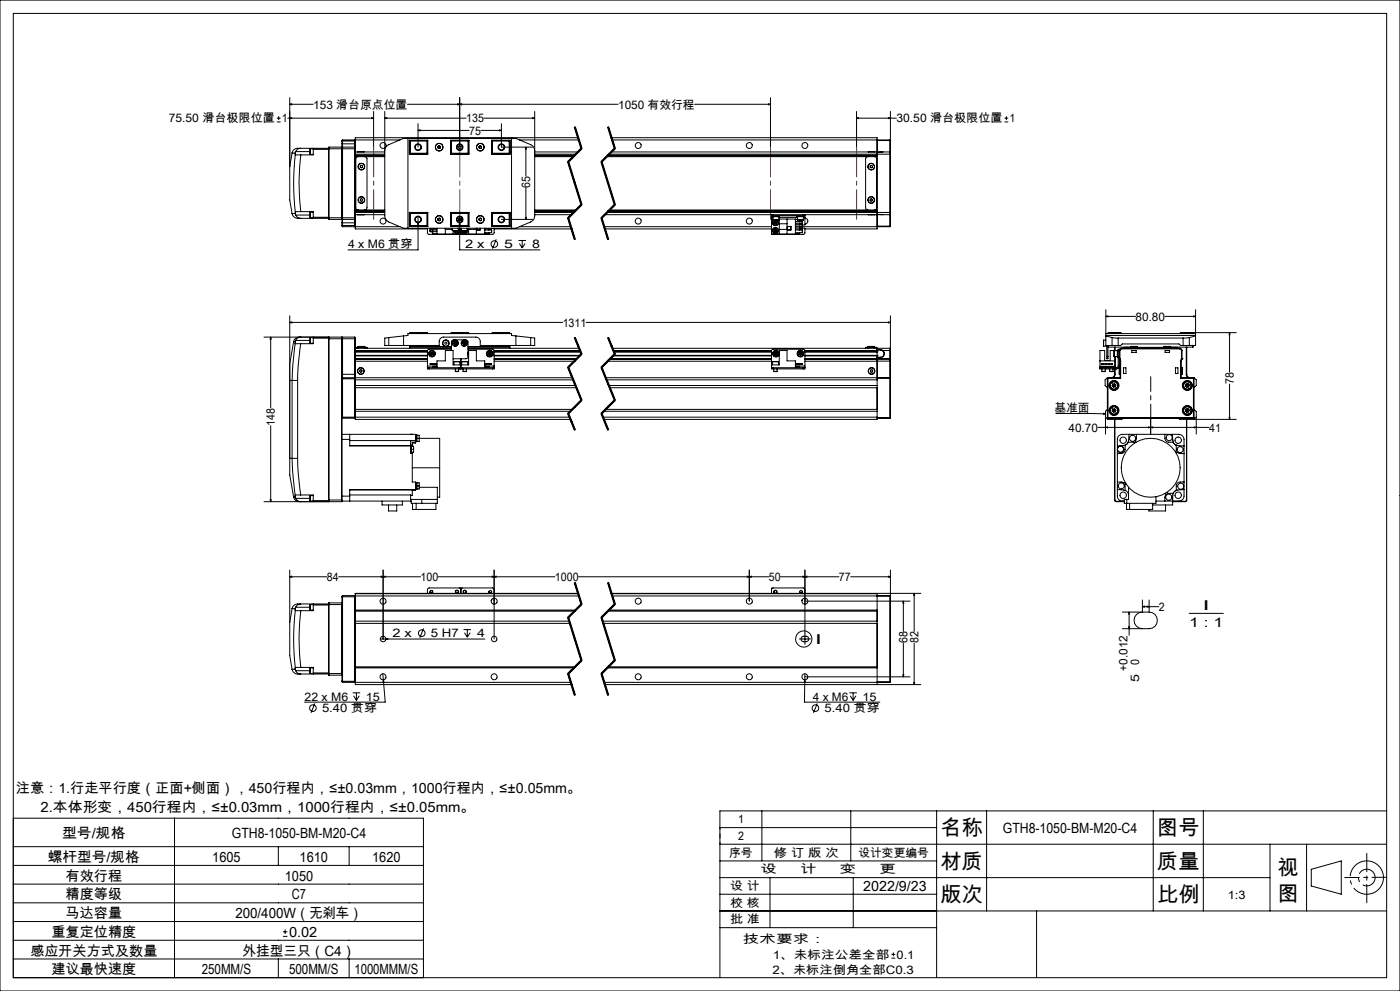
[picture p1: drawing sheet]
<svg xmlns="http://www.w3.org/2000/svg" width="420mm" height="297mm" viewBox="0 0 420 297" stroke-linecap="round" stroke-linejoin="round" font-family="sans-serif">
<g fill="none" stroke="#000" stroke-width=".3">
<path d="M0 0h420v297h-420zM4 4h412v289h-412zM83 36.5h1.2M83 35.4h1.2M83.6 34.9v1.1M86.3 35.4h25.8M86.9 31.3l.6-.2v.3zM86.9 29.3v20.6M86.9 31.3h7M86.9 35.4l.6-.1v.3zM111.5 35.3l.6 .1-.6 .2zM112.1 33.4v10.7"/>
<path d="M115.4 35.4l.6-.1v.3zM115.4 33.4l.1 31.6 .2 .8 .9 .7 4.5 1.9h33.7l4.4-1.9 .6-.4 .5-.7 .1-.7v-31.3M115.4 35.4h24.4M122.2 31.3h63.2M125.4 39.1l.6-.2v.3zM125.4 37.1v7M125.4 39.1h15.3M137.3 31.1l.6 .2-.6 .1zM137.9 31.3l.6-.2v.3zM137.9 29.3v14.8M144.3 39.1h6.1M145.2 35.4h15.2"/>
<path d="M149.8 38.9l.6 .2-.6 .1zM150.4 37.1v7h9.4M159.8 35.3l.6 .1-.6 .2zM172.3 38.1l2 6.5M172.4 38.1l2 6.4-4 4 4 12.8-4 4 2 6.5M172.6 38l1 3.2M182.3 38.1l2 6.5M182.4 38.1l2 6.4-4 4 4 12.8-4 4 2 6.5M182.6 38l2 6.4M208.4 31.3h22.7M230.5 31.1l.6 .2-.6 .1zM231.1 29.3v14.8"/>
<path d="M257 35.4l.6-.1v.3zM257 35.4h11.9M257 33.4v10.7M266.5 35.3l.6 .1-.6 .2zM267.1 33.4v12.3M301.3 36.5h1.2M301.3 35.4h1.2M301.9 34.9v1.1M86.9 49.9v10l.7 4.2M87.6 45.8l.9 .1M87.6 45.8l-.7 4.1M88.5 45.9l.1 .5"/>
<path d="M88.6 46.4a75 75 0 0 0 0 17.1M88.6 46.4h1.6M88.7 45.4l-.2 .5M88.7 45.4h4.3M90.2 44.4h-.3a1.84 1.84 0 0 0-2.3 1.4M90.2 44.4a1.55 1.55 0 0 0-1.5 1M90.2 44.4h8.4M90.2 46.4a68.6 68.6 0 0 0 0 17M93 45.4l.1 .9M93.1 44.6l-.1 .8M93.1 44.6v1.7M93.1 44.6h.9"/>
<path d="M93.1 46.3h.9M94 44.4v.4M94 44.8v1.6h-3.8M94 44.8h4.6M98.6 44.8v20.3M98.6 44.6h8M98.7 44.1l-.1 .7M98.7 44.1v21.7M98.7 44.1h3.8M102.5 44.1v21.7M102.5 44.1l.1 .1M102.6 44.2v21.5"/>
<path d="M102.6 43.1v1.1M102.6 42.3h4M102.6 43.1h4M102.8 44.1v21.7M102.8 41.9v2.2M102.8 44.1h3.6M102.8 41.9l-.2 1.2M102.8 41.9h3.6M102.8 44.1l-.2 .2M106.4 44.1v21.7M106.4 41.9v2.2M106.4 44.1l.2 .2"/>
<path d="M106.4 41.9l.2 .2M106.6 44.3v.3M106.6 44.6v20.7M106.6 47h8.8M106.6 45.5h8.8M106.6 46.6h8.8M106.6 41.9h13.4M106.6 46.2h8.8M107.2 45.5h2.1M107.4 47l-.4 .1-.2 .4v14.9l.2 .4 .4 .1M108.1 49.7l.4-.1 .3 .2-.1 .4-.3 .1-.3-.2zM108.1 59.7l.4-.2 .3 .3-.1 .4-.4 .1-.2-.3z"/>
<path d="M109.4 47l.5 .1 .2 .5v14.7l-.2 .5-.5 .1M115.4 45.2l.3-1.1 .6-.6 4.8-2h33.7l4.7 2 .6 .6 .3 1.1M122.4 41.5v26.9M122.8 45.5h.1M122.8 42h5.5v4.2h-5.5zM122.9 42.3v3.9M122.9 42.3h5.2M123.1 42.1v4M123.1 42.1h5.2M123.1 42.1l-.2 .2M123.1 46.1h5.2M128.1 42.3l.1-.2v4l-.1-.2"/>
<path d="M128.1 45.9h-5.2l.2 .2M128.1 42.3v3.6M131.4 44.3l.4 .2M131.4 43.9v.4M131.8 43.7l.3 .2M131.8 43.7l-.4 .2M132.1 44.3l-.3 .2M132.1 43.9v.4M135.1 42h5.6v4.2h-5.6zM135.1 42.1h5.6M135.1 46.1h5.6M135.4 42.3v3.6"/>
<path d="M135.4 42.3l-.1-.2v4l.1-.2M135.4 42.3h5M135.4 45.9h5M140.4 42.3l.2-.2v4l-.2-.2M140.4 42.3v3.6M143.8 44.3l.3 .2M143.8 43.9v.4M144.1 43.7l.3 .2M144.1 43.7l-.3 .2M144.4 44.3l-.3 .2M144.4 43.9v.4M147.5 42h5.5v4.2h-5.5z"/>
<path d="M147.5 42.1h5.3M147.5 46.1h5.3M147.7 42.3v3.6M147.7 42.3l-.1-.2v4l.1-.2M147.7 42.3h5.2M147.7 45.9h5.2l-.1 .2M152.8 42.1v4M152.8 42.1l.1 .2M152.9 42.3v3.9M152.9 45.5h.1M153.5 41.5v26.9M155.9 41.9h17.7"/>
<path d="M157.8 44.1v8.7M157.8 56.3v9.5M157.8 44.1l.1 .6h-.3zM160.4 47h11.6M160.4 45.5h13M160.4 46.6h11.9M160.4 46.2h12.4M160.4 46.6h12M170.3 48.6l4 12.8M170.6 48.4l4 12.9M173.4 41.3h-66.8v3M173.6 41.2l1 3.2z"/>
<path d="M174.3 44.4l-4 4M174.6 44.6l-4 4M180.3 48.6l4 12.8M180.6 48.4l4 12.9M182 47h81.1M182.3 46.6h80.8M182.4 46.6h80.7M182.7 46.2h84.2M183.4 41.3h79.7v4.9M183.4 45.5h80.7M183.6 41.9h83.3M184.3 44.4l-4 4"/>
<path d="M184.6 44.6l-4 4M260.3 47l-.4 .1-.2 .5v14.7l.2 .5 .4 .1M260.5 45.5h2M261.1 49.7l.3-.1 .3 .2v.4l-.4 .1-.3-.2zM261.1 59.7l.4-.1 .2 .3-.1 .4h-.4l-.2-.3zM262.4 47l.3 .1 .3 .4v14.9l-.3 .4-.3 .1M263.1 46.2v17.5M263.1 42.1h3.8M264.1 45.6h-1v.6M264.1 45.5h.8M264.1 45.5v.1M264.9 45.5l-.8 .1"/>
<path d="M264.9 45.5h2M266.9 46.2h.2M266.9 45.5v.7M266.9 45.5l.2 .2M266.9 41.9l.2 .1-.2 .1M266.9 41.9v.2M266.9 42.1v3.4M266.9 46.2v17.5M267.1 45.7v.5M267.1 46.2v17.5M87.6 64.1a2.16 2.16 0 0 0 2.6 1.3M88.5 64l.2 .4"/>
<path d="M88.5 64l-.9 .1M88.6 63.5l-.1 .5M88.7 64.4a1.58 1.58 0 0 0 1.5 1M88.7 64.4h4.3M90.2 65.4h8.4M90.2 63.4l-1.6 .1M90.2 63.4h3.8v1.7M93 64.4l.1 .9M93.1 63.6l-.1 .8M93.1 63.6v1.7M93.1 63.6h.9M93.1 65.3h.9"/>
<path d="M94 65.1v.3M94 65.1h4.6M98.6 65.1v.3M98.6 65.4l.1 .4M98.6 65.3h8M98.7 65.8h3.8M102.6 65.7v1.1M102.6 66.8l.2 1.1M102.6 65.7l-.1 .1M102.6 67.5h4M102.6 65.6l.2 .2M102.6 66.8h4"/>
<path d="M102.8 65.8v2.1M102.8 65.8h3.6M102.8 67.9h3.6M106.4 65.8v2.1M106.6 65.3v.3M106.6 65.6v3h21.6M106.6 62.9h8.8M106.6 63.2h8.8M106.6 64.3h8.8M106.6 67.9h13.4M106.6 63.7h8.8M106.6 63.3h8.8"/>
<path d="M106.6 65.6l-.2 .2M106.6 67.8l-.2 .1M107.2 64.3h2.1M122.8 64.3h.1M122.8 63.7h5.5v4.2h-5.5zM122.9 63.7v3.9M122.9 67.6h5.2M122.9 67.6l.2 .2M123.1 63.8v4M123.1 67.8h5.2M123.1 63.8l-.2 .1h5.2M123.1 63.8h5.2"/>
<path d="M125.4 66.6l.2 .6h-.3zM125.4 64.9v10h-21M128.1 63.9l.1-.1v4l-.1-.2M128.1 63.9v3.7M128.2 68.4v1.3l.5 .5h19.1l.4-.4v-1.4M129 68.4v.2h2.1M129 68.9v.5h2.1M129 68.9h2.1M129.2 69.4h.4M129.8 68.6v.3a.43 .43 0 0 0-.4-.3 .43 .43 0 0 0-.4 .3M129.8 69.4v.7h1.3M131.1 68.4v1.8"/>
<path d="M131.4 66l.4 .1M131.4 65.6v.4M131.8 65.4l.3 .2M131.8 65.4l-.4 .2M132.1 66l-.3 .1M132.1 65.6v.4M133.6 68.4v1.8M133.6 68.8h2.1M135.1 63.7h5.6v4.2h-5.6zM135.1 67.8h5.6M135.1 63.8h5.6M135.4 63.9v3.7"/>
<path d="M135.4 67.8v.1M135.4 63.9l-.1-.1v4l.1-.2M135.4 67.6h5M135.4 63.9h5M135.7 69.1h1.7M135.7 69.1h1.8M135.7 68.4v.7M135.9 69.1v1.1M136.1 67.8v.1M136.6 69.1l.1 .3M136.7 69.4l.5 .2M137.1 69.1l-.4 .3"/>
<path d="M137.1 69.1l.1 .5M137.2 69.1l.3 .1M137.4 69.1h.1M137.5 68.4v.7M137.5 68.9v.3M137.5 65.9h.3zM137.5 69.2l-.3 .4M137.7 68.4a.88 .88 0 0 1-.3 1.4 .88 .88 0 0 1-1.2-.7 .9 .9 0 0 0 1.3 .8 .9 .9 0 0 0 .2-1.5M137.7 66.1l-.2-.1 .3 .2M137.8 65.6h.5M137.8 65.4v.5M137.9 66.6l.2 .6h-.3z"/>
<path d="M137.9 64.9v10h24.1M138 70.2h-.2M138.3 65.5v.5M138.3 68.4v1.8M138.4 69.1h.1M138.4 69.1h1.8M138.4 68.4v.7M138.5 70.2h.2M138.5 69.1l.2 .5zM139 69.1v.3M139 69.4l.5 .2M139.4 69.1l-.4 .3"/>
<path d="M139.4 69.1l.1 .5M139.5 69.1l.4 .2M139.7 67.8v.1M139.8 69.1l.1 .2M139.9 69.3l-.4 .3M140.2 69.1h-1.8M140.2 68.5a.9 .9 0 0 1-.3 1.3 .9 .9 0 0 1-1.2-.2M140.2 68.6a.88 .88 0 0 1-.3 1.2 .88 .88 0 0 1-1.2-.2M140.2 68.4v.7M140.4 63.9l.2-.1v4.1M140.4 63.9v3.7M140.4 67.8v.1"/>
<path d="M140.4 67.6l.2 .2M140.6 68.4v1.8M140.6 68.8h2.3M142.9 68.4v1.8M143 68.4v.5h1v-.5M143 68.4v.5M143.8 66l.3 .1M143.8 65.6v.4M144 68.4v.5M144.1 65.4l.3 .2M144.1 65.4l-.3 .2M144.4 66l-.3 .1"/>
<path d="M144.4 65.6v.4M145.4 68.4v1.8M145.4 68.9h2.1v.8h-2.1M146.7 68.6v.3a.41 .41 0 0 1 .4-.3 .41 .41 0 0 1 .4 .3M146.7 69.7v.4h-1.3M147.5 69v.2M147.5 63.7h5.5v4.2h-5.5zM147.5 68.4v.2h-2.1M147.5 67.8h5.3M147.5 63.8h5.3M147.7 63.9v3.7M147.7 63.9l-.1-.1v4l.1-.2"/>
<path d="M147.7 67.6h5.2M148.2 68.6h23.2M148.9 71.7l-1.2 2.8M150.4 65.8h9.4M152.8 63.8v4M152.8 63.8l.1 .1h-5.2M152.9 63.7v3.9M152.9 64.3h.1M152.9 67.6l-.1 .2M155.5 72.1h2.3M155.8 73l.9 1.3M155.9 67.9h15.3"/>
<path d="M156.7 72.1v2.2M157.5 73l-.8 1.3M157.6 65.2h.3l-.1 .6zM160.4 62.9h12.5M160.4 63.2h12.1M160.4 64.3h11M160.4 63.7h11.7M160.4 63.3h12.1M170.3 65.4l2 6.4M170.6 65.3l2 6.4M174.3 61.2l-4 4M174.6 61.5l-4 4"/>
<path d="M180.3 65.4l2 6.4M180.6 65.3l2 6.4M181.2 67.9h50.3M181.4 64.3h50.1M181.4 68.6h50.1M182.1 63.7h84.8M182.5 63.3h80.6M182.6 63.2h80.5M182.8 62.9h80.3M184.3 61.2l-4 4M184.6 61.5l-4 4M231.5 64.7h.5"/>
<path d="M231.5 64.3h.5M231.5 64.7v.5M231.5 65.2v5h9.6l.3-.3 .1-1.5h-.8M231.5 64.3v.4M231.5 65.6h.4M231.5 65.2h.4M231.7 70.2h.3M231.8 64.7v.2h2v-.2M231.9 65.9h.1M231.9 65.9h1.8M231.9 64.9v1M232 64.3v.4"/>
<path d="M232 64.3h8.9M232 64.7h8.9M232.1 66.8l.3 .4M232.2 68.9v.5M232.2 68.9l.9 .4M232.2 69.4l.5 .2M232.2 65.9l-.5 .9M232.3 65.9l-.3 .3-.2 .6M232.4 66.3l-.3 .5M232.4 66.3l.2 .4M232.4 67.2h.5M232.6 68.6l-.4 .3"/>
<path d="M232.6 68.6l.4 .2M232.6 68.6l.1 1M232.6 66.7l-.2 .5M232.6 66.7l.3 .5M232.9 66.3h-.5M232.9 66.3l.2 .4M232.9 66.3l-.3 .4M233 65.9a.87 .87 0 0 1 .1 1.5 .87 .87 0 0 1-1.3-.6M233 65.9a.9 .9 0 0 1 .1 1.6 .9 .9 0 0 1-1.4-.7M233 68.8l.1 .5M233 68.8l-.8 .6M233.1 69.3l-.4 .3"/>
<path d="M233.1 66.7l-.2 .5M233.1 66.7l-1 .1M233.7 65.9h.1M233.7 65.6h4.9v4.6M233.7 64.9v1M233.7 65.2h5.5M233.8 65.6v4.6M233.8 67.1h2.3M233.8 68.8h2.3M236.1 65.6v4.6M236.2 67.9h1.1v1h-1.1zM236.2 67.9v1"/>
<path d="M237.2 67.9v1M238.6 66.4h2.1v.5M238.6 67.2h2.1v.5h-2.1M238.6 68.1h2.1v.5h-2.1M238.6 68.9h2.1M238.6 66.9h2.1M238.6 65.7h.6M239.1 64.7v.2h2v-.2M239.2 65.9h.1M239.2 65.9h1.8M239.2 64.9v1M239.9 68.6v.3a.43 .43 0 0 1 .4-.3 .43 .43 0 0 1 .4 .3"/>
<path d="M239.9 65.9v.5M239.9 67.7v.4M239.9 69.7v.4h-1.3M239.9 67.9h27M240.1 66.4h.4M240.7 66.9a.43 .43 0 0 1-.4 .3 .43 .43 0 0 1-.4-.3v.3M240.7 66.6v.2M240.7 69v.2M240.7 68.9v.8h-2.1M240.9 64.7h.6M240.9 64.3h23.2M240.9 64.3v.4"/>
<path d="M241 65.9h-1.7M241 64.9v1M241 65.2h.5M241.5 65.4a.9 .9 0 0 1 .9 .9 .9 .9 0 0 1-.9 .9M241.5 64.7v.5M241.5 64.3v.4M241.5 65.2v2.2h-.8M260.5 64.3h2M263.1 63.7v4.9h-21.6M263.1 63.7v.6h1M263.1 67.8h3.8M264.1 64.3h.8"/>
<path d="M264.1 64.3h.1M264.9 64.3h2M266.9 63.7h.2M266.9 63.7v.6M266.9 67.8h.2M266.9 67.8v.1M266.9 64.3v3.5M267.1 63.7v.5M267.1 64.2l-.2 .1M267.1 67.8l-.2 .1M267.1 64.2v3.6M86.9 96.6l.6-.1v.3z"/>
<path d="M86.9 94.6v42.8M86.9 96.6h81.9M122.9 99.9h5.3M122.9 99.9v.1M123.1 99.7h5l.1 .2M123.1 99.7v.3M123.1 99.7l-.2 .2M128.2 99.9v.1M135.3 99.9l.1-.2h5l.2 .2M135.3 99.9h5.3M135.3 99.9v.1M140.6 99.9v.1"/>
<path d="M147.6 99.9h5.3M147.6 99.9v.1M152.8 99.7h-5.1l-.1 .2M152.8 99.7v.3M152.8 99.7l.1 .2M152.9 99.9v.1M175.9 96.6h91.2M266.5 96.5l.6 .1-.6 .2zM267.1 94.6v12.9M331.8 100h26.9M331.8 94.8l.6-.1v.3zM331.8 92.8v10.7h1.8"/>
<path d="M331.8 94.8h8.9M332.4 99.9h4M332.4 99.9v.1M332.5 99.7h3.7M332.5 99.7l-.1 .2M332.5 99.7v.3M336.2 99.7v.3M336.2 99.7l.2 .2M336.4 99.9v.1M349.5 94.8h9.2M354 99.9h4M354 99.9v.1"/>
<path d="M354.2 99.7h16.7M354.2 99.7v.3M354.2 99.7l-.2 .2M358 99.9l-.1-.2v.3M358 99.9v.1M358.1 94.7l.6 .1-.6 .2zM358.7 92.8v10.7h-1.9M368.9 99.7l.1 .6h-.3zM368.9 99.7v11.9M79.2 101h23.3M81.2 101l.2 .6h-.4zM81.2 101v21.3"/>
<path d="M87.6 114h1.7M87.6 114v23.4M88.1 102.4l-1.2 6.6v5h.7M88.1 102.4h.5M88.5 102.9l-.7 6.6-.2 4.5M88.5 102.9l1.7 .1M88.6 102.4l-.1 .5M88.7 102l.5-.6 1-.4h-.4a1.65 1.65 0 0 0-1.7 1.4M88.7 102l-.1 .4M88.7 102h4.3M89.3 114v23.4M90.2 103l-.7 6.6-.2 4.4"/>
<path d="M93.1 101.2v1.7M93.1 101.2h.9M93.1 102.9h.9M94 101v.3M94 101.3v1.7h-3.8M94 101.3h4.6M98.6 101v.1M98.6 101.1v49.1M98.6 101.1v.4M98.6 101.5h8M98.6 101.5v48.4M102.5 101v49.4"/>
<path d="M102.5 101l.1 .1M102.6 101.1v12.2M102.6 113.3v36.6M102.6 113.6h4M102.6 112.2h4M102.8 101v12.2M102.8 101h3.6M102.8 113.2h3.6M102.8 113.2v12.1M102.8 113.2l-.2 .1M102.8 101l-.2 .2M106.4 101v12.2"/>
<path d="M106.4 101l.2 .5M106.4 113.2v12.1M106.4 113.2l.2 .1M106.6 112.2v1M106.6 113.2v12.5h64.5M106.6 115.5h66M106.6 116.2h66.3M106.6 113.8h65.3M106.6 113.2h65.1M106.6 104.4h28.8M106.6 105.4h21.6M106.6 106.6h21.6"/>
<path d="M106.6 105.5h21.6M106.6 106.5h21.6M106.6 105.1h21.7M106.6 107.5h21.6M106.6 107.7h21.6M106.6 105.3h21.6M106.6 108.3h21.6M106.6 101.5v10.7M106.8 104.4v-.3h3.3v.3M107.4 103.9h2M107.4 103.9v.5M107.5 104.1h1.9"/>
<path d="M108 110.9l.3-.1 .3 .3-.1 .4h-.3l-.3-.2zM109.4 103.9v.5M116.6 103.5h15.2v-1.1a1.33 1.33 0 0 1 1.3-1.4h9.6a1.33 1.33 0 0 1 1.4 1.4v1.1h15.1M116.6 101.2l-1.2 .1v2.2h1.2M116.6 101.2v2.3M121.1 100.7v2.8M122.9 103.5v.9M123.1 103.9l-.2 .1h12.5M123.1 103.5v.4M123.1 103.9h12.3M128.2 110.2v.4h.6M128.2 110.2h.6"/>
<path d="M128.2 109.7v.5M128.2 109.7h2.9M128.8 110.6h9M128.8 110.2h9M128.8 110.2v.4M129.1 106.1l.3 .4M129.3 105.6l-.2 .5M129.3 105.6l.3 .4M129.6 106l-.5 .1M129.6 106l-.2 .5M129.6 106l.3 .4M129.8 105.5l-.5 .1"/>
<path d="M129.8 105.5l.3 .4M129.8 105.5l-.2 .5M129.9 106.4l-.5 .1M130.1 105.9l-.2 .5M130.1 105.9l-.5 .1M131.1 110.2v-2h2.5v-3.1h2.3v4.3h4.7v-4.3h2.3v3.1h2.5v2M131.1 109.8h-1.3v.2h1.3M131.1 109h-2.1l2.1 .1M135.4 104.7h-6.9l-.3 .5v4.5M135.4 105.1v-2.7l.4-.5 3.9-.1 .7 .5-.1 4.9-.4 .3h-4M136.1 102.9h.5M136.1 102.9l.2 .4"/>
<path d="M136.2 108.4h.1M136.2 108.4h1.8M136.2 108.4v1M136.3 102.4l-.2 .5M136.3 102.4l.3 .5M136.3 103.3h.5M136.6 111.3h1M136.6 110.6v.7M136.6 102.9l-.3 .4M136.6 102.9l.2 .4M136.8 102.4l.3 .4M136.8 102.4h-.5"/>
<path d="M136.8 102.4l-.2 .5M137.1 102.8l-.3 .5M137.1 102.8l-.5 .1M137.6 110.6v.7M137.8 110.6h.5M137.8 110.2h.9M137.8 110.2v.4M138 108.4v1M138.3 110.6h.4M138.3 107.5v3.1M138.5 108.4h.2M138.5 108.4v1"/>
<path d="M138.5 108.4h.1M138.7 108.4h1.6M138.7 110.6h9M138.7 110.2h9M138.7 102.9h.5M138.7 110.2v.4M138.7 102.9l.3 .4M138.9 111.3h1M138.9 110.6v.7M139 102.4l-.3 .5M139 102.4l.2 .5M139 103.3h.5"/>
<path d="M139.2 102.9l-.2 .4M139.2 102.9l.3 .4M139.5 102.4l.2 .4M139.5 102.4h-.5M139.5 102.4l-.3 .5M139.7 102.8l-.2 .5M139.7 102.8l-.5 .1M139.9 110.6v.7M140.3 108.4h.1M140.3 108.4v1M140.4 105.4l.2 .5-.2 .6M140.4 104.7h7.6l.2 .4v4.6"/>
<path d="M140.4 105.7v.6M140.4 105.8v.4M140.4 104.4h33.3M140.4 103.9h12.4M145.4 109.8h1.3v.2h-1.3M145.4 109h2.1l-2.1 .1M145.4 109.7h2.8M146.5 105.8v.5M146.5 105.8l.4 .2M146.5 106.3l.5 .2M146.9 105.5l-.4 .3M146.9 105.5l.4 .2"/>
<path d="M146.9 105.5v.5M146.9 106l-.4 .3M146.9 106l.1 .5M146.9 106l.5 .2M147.3 105.7l.1 .5M147.3 105.7l-.4 .3M147.4 106.2l-.4 .3M147.7 110.2h.5M147.7 110.2v.4M148.2 110.2v.4h-.5M148.2 109.7v.5M148.2 105.4h25.9"/>
<path d="M148.2 106.6h25.8M148.2 105.5h26M148.2 106.5h25.9M148.2 105.1h25.8M148.2 107.5h24.8M148.2 107.7h24.7M148.2 105.3h25.9M148.2 106.6h25.7M148.2 108.3h24.1M152.8 103.9l.1 .1h-12.5M152.8 103.5v.4M152.9 103.5v.9"/>
<path d="M154.8 100.7l-1.3-.2v-.5h-31.1v.5l-5.8 .7M154.8 100.7v2.8M154.8 100.7l4.4 .5M159.2 101.2l1.2 .1v2.2h-1.2M159.2 101.2v2.3M170.3 110.2l4 9.8M170.6 110l4 9.9M172.3 101.3l2 4.9M172.4 101.2l2 4.9-4 4 4 9.8-4 4 2 4.9M172.6 101.1l1 2.5M173.6 103.6l1 2.4zM174.3 106l-4 4"/>
<path d="M174.3 119.8l-4 4M174.6 106.2l-4 4M180.3 110.2l4 9.8M180.6 110l4 9.9M181.7 113.2h85.2M182 113.8h81.1M182.3 101.3l2 4.9M182.3 108.3h49.2M182.4 101.2l2 4.9-4 4 4 9.8-4 4 2 4.9M182.6 101.1l2 4.9M182.6 115.5h80.5M182.9 116.2h80.2"/>
<path d="M182.9 107.7h48.6M183.1 107.5h48.4M183.7 104.4h83.2M183.9 106.6h47.6M184 106.6h47.5M184 105.1h47.5M184.1 106.5h47.4M184.1 105.3h47.4M184.1 105.4h47.4M184.2 105.5h47.3M184.3 106l-4 4M184.3 119.8l-4 4"/>
<path d="M184.6 106.2l-4 4M231.5 110.2h.5M231.5 109.4h2.3v-4.3h2.3v3.1h2.5v2M231.7 108.4v1M231.7 108.4h.2M231.8 108.4h-.1M231.8 108.4h.1M231.9 108.4h1.6M232 110.2v.4M232 110.6h8.9M232 110.2h8.9M232.1 111.3h1"/>
<path d="M232.1 110.6v.7M232.3 106.2l.5 .3M232.4 105.7l-.1 .5M232.4 105.7l.4 .3M232.8 106l-.5 .2M232.8 106v.5M232.8 106l.4 .3M232.8 105.5l-.4 .2M232.8 105.5l.5 .3M232.8 105.5v.5M233.1 110.6v.7M233.2 106.3l-.4 .2"/>
<path d="M233.3 105.8l-.1 .5M233.3 105.8l-.5 .2M233.5 108.4v1M238.6 109.8h1.3v.2h-1.3M238.6 109h2.1l-2.1 .1M238.6 109.7h2.9M239.7 105.8v.5M239.7 105.8l.4 .2M239.7 106.3l.5 .2M240.1 105.5l-.4 .3M240.1 105.5l.5 .2M240.1 105.5v.5"/>
<path d="M240.1 106l-.4 .3M240.1 106l.1 .5M240.1 106l.5 .2M240.6 105.7v.5M240.6 105.7l-.5 .3M240.6 106.2l-.4 .3M240.9 110.2h.6M240.9 110.2v.4M241.4 105.1h21.7M241.5 105.3l21.6 .1M241.5 109.7v-4.5l-.3-.5h-9.3l-.4 .4v5.5h.5M241.5 110.2v.4h-.6"/>
<path d="M241.5 109.7v.5M241.5 105.4h21.6M241.5 106.6h21.6M241.5 105.5h21.6M241.5 106.5h21.6M241.5 107.5h25.4M260.3 103.9h2.1M260.3 103.9v.5M260.4 104.1h1.9M261.3 110.8l.4 .1 .1 .3-.2 .3h-.3l-.2-.3zM262.4 104.1h.6v.3M262.4 104.1h-2.7v.3"/>
<path d="M262.4 103.9v.5M263.1 106.6h-21.6M263.1 105.1v2.6M263.1 107.7v.6h-21.6M263.1 105.4h.1M263.1 106.6h.1M263.1 107.7v.5M263.1 108.2v17.5h-81.9M263.1 113.3h3.8M263.1 107.2h1M263.1 107.1h1M263.1 108.2h3.8"/>
<path d="M263.1 104.9h1M264.1 104.8h-1v-.4v.7M264.1 104.9l.7 .2M264.1 104.8l.8 .3M264.1 104.8v.1M264.1 107.1v.1M264.8 105.1a1.09 1.09 0 0 1 .3 1.2 1.09 1.09 0 0 1-1 .8M264.9 105.1a1.19 1.19 0 0 1 .3 1.3 1.19 1.19 0 0 1-1.1 .8M264.9 105.1h2M264.9 105.1h-.1M266.9 113.2v.1M266.9 113.2l.2 .1h-.2"/>
<path d="M266.9 104.4v.7M266.9 104.4l.2 .1v.6h-.2M266.9 107.5h.2M266.9 107.5v.2M266.9 108.2h.2M266.9 107.7v.5M266.9 105.1v2.4M266.9 108.2v5M266.9 113.3v11.9M266.9 107.7h-25.4M267.1 107.6l-.2 .1M267.1 107.5v.1"/>
<path d="M267.1 107.6v.6M267.1 108.2v17M330 108.2h4.5M330.1 109.8h4.3v.2h-4.3zM330.4 109l.8 .1zM330.4 110.2h-.5v.4h.5M330.4 110.6h1.4M330.4 110.2h4.6M330.4 110.2v.4M330.6 111.3h1M330.6 110.6v.7M331 103.7h.1"/>
<path d="M331 103.6v.1M331.1 101.9l-.1 1.7M331.1 101.9v1.7M331.1 103.7h.9M331.1 101.9h.7M331.1 103.6v.1M331.6 109l.5 .1zM331.6 110.6v.7M331.8 110.6h.9M331.8 110.2v.4M331.8 100.5h26.9M331.8 100.7l1.8 .5"/>
<path d="M332 106.9v.6h.4v-.6M332 106.9h.4M332 103.5v3.4M332.2 113.3h.2M332.2 113.3v11.9M332.4 113.3h3.8M332.4 103.5v3.4M332.4 113.3v11.9M332.4 103.9l.1 .1M332.4 109l.5 .1zM332.5 104h6.7M332.5 103.5v.5"/>
<path d="M332.7 110.6h2.3M332.7 110.2v.4M332.9 111.3h1M332.9 110.6v.7M333.3 109l.5 .1zM333.6 101.2l1.9 .1M333.6 103.5h1.9M333.6 101.2v2.3M333.7 115.6l.3 .5M333.8 115.1l-.1 .5M333.8 115.1l.4 .4M333.9 110.6v.7"/>
<path d="M334.2 105.1v1.8zM334.2 106.9h.1M334.2 106.9h1M334.2 115.5l-.5 .1M334.2 115.5l-.2 .6M334.2 115.5l.4 .5M334.4 112.2a1.02 1.02 0 0 1-1 1M334.4 112.2h.1M334.4 104v1.1M334.4 110.6v1.6M334.4 115l.4 .4M334.4 115l-.6 .1"/>
<path d="M334.4 115l-.2 .5M334.5 105.1h.1M334.5 106.9v3.3M334.5 112.2l-.5 1M334.5 104v1.1M334.5 110.6v1.6M334.6 116l-.6 .1M334.8 115.4l-.2 .6M334.8 115.4l-.6 .1M335 110.2v.4M335.2 105.1h-2.1v3h-1.7v-3h-1.4v5.1M335.5 105h-.3v2h.3"/>
<path d="M335.5 109.7l-.5 .5M335.5 109.7h.3M335.5 101.3h19.4M335.5 103.5h.7l.5-.4h17l.5 .4h.7M335.5 105.2h.3M335.5 101.3v2.2M335.5 105.2v4.5M335.8 110.2v2M335.8 110.2h.1M335.8 107.5l.1 .2M335.8 107.5h.1M335.8 109.7a.84 .84 0 0 1-.8 .9"/>
<path d="M335.8 105.1v-.4h-.3v.5M335.8 107.5h.2M335.8 105.1h.2M335.8 110.2h.2M335.8 112.2h.2M335.8 105.1v4.6M335.9 107.7l.1 .6M335.9 107.7l.1 .5M336 110.2h.1M336 107.5v.1M336 107.6l.2 .6M336 107.6l-.1 .1"/>
<path d="M336 110.2v2M336 105.1v2.4M336 112.1v.1M336 108.2h.2M336 113.2l.2 .1M336 113.2h-3.8l-.7 .6v1.7l.7 .7M336 108.2v5M336.2 108.2v5.1M336.5 104.4v.2M336.5 104.6l-.5 .5M336.5 104.4l-.5 .2-.2 .5M336.5 104.4h17.4"/>
<path d="M336.5 104.6h17.4M337 110.2h.8v1.7h-.8zM337.9 104.1h-.7v.3M337.9 104.1h14.6M337.9 104.1v.3M339.2 104l.1 .1M339.2 103.9h2M339.2 104h2M339.2 103.9v.2M339.5 105.1h1.4v.5h-1.4zM341.2 104v.1M341.2 103.9v.1"/>
<path d="M349.2 104v.1M349.2 103.9h2M349.2 104h2M349.2 103.9v.1M349.5 105.1h1.4v.5h-1.4zM351.2 104v.1M351.2 104h6.7M351.2 103.9v.2M352.5 104.1h.7v.3M352.5 104.1v.3M352.6 110.2h.8v1.7h-.8zM353.9 104.6l.5 .5"/>
<path d="M353.9 104.4v.2M353.9 104.4l.5 .2 .2 .5M354.2 108.2h.2M354.2 113.3h3.8M354.2 108.2v5.1M354.4 112.1v.1M354.4 113.2l-.2 .1M354.4 113.2h3.8l.7 .6v1.7l-.7 .7M354.4 108.2v5M354.4 107.6l.1 .1M354.4 107.6l-.2 .6M354.4 110.2h.1"/>
<path d="M354.4 107.5v.1M354.4 107.5h.2M354.4 105.1h.2M354.4 110.2v2M354.4 110.2h.2M354.4 112.2h.2M354.4 105.1v2.4M354.5 107.7l-.1 .6M354.5 107.7l-.1 .5M354.6 110.2v2M354.6 107.5h.1M354.6 107.5l-.1 .2"/>
<path d="M354.6 105.1v2.4M354.9 103.5h1.9M354.9 101.3v2.2M355.6 115.6l.4 .5M355.8 115.1l-.2 .5M355.8 115.1l.8 .9M355.9 112.2l.2 .7 .3 .3M355.9 112.2h.1M355.9 104v8.2M356 112.2a1.09 1.09 0 0 0 1 1M356 104v8.2M356.2 115.5l-.6 .1"/>
<path d="M356.2 115.5l-.2 .6M356.4 115l.4 .4M356.4 115l-.6 .1M356.4 115l-.2 .5M356.6 116l-.6 .1M356.8 115.4l-.2 .6M356.8 115.4l-.6 .1M356.8 101.2l-1.9 .1M356.8 101.2v2.3M357.9 103.5v.5M358 113.3h.2M358 103.5l-.1 .5"/>
<path d="M358 113.3v11.9M358.2 113.3v11.9M358.7 100.7l-1.9 .5M368.9 115.1v10.6M81.2 127.6v22.8M86.9 137.4v4.9l1.2 6.7M86.9 137.4h.7M87.6 137.4h1.7M87.6 137.4l.2 4.5 .7 6.6M89.3 137.4l.2 4.4 .7 6.5M102.6 125h4M102.6 130.2h2.3"/>
<path d="M102.6 131.7h2.3M102.6 125.2l.2 .1M102.8 125.3h3.6M104.9 131.7v2h18.5v1.9h-.2M104.9 130.2v1.5M104.9 130.2h19.8v2.6h-1M104.9 133.5h18.3M104.9 132h19.8M106.6 125h64.3M106.6 123.3h64.5M106.6 122.7h65.1M106.6 125.2l-.2 .1"/>
<path d="M123.2 134.7v1.2h.5M123.2 133.5v1.2M123.2 132h.1M123.2 132v1.5M123.2 130.2h.2M123.2 134.7h.9M123.2 133.4h.5M123.2 130.2h.1M123.4 133.7h.7v1M123.4 130.2h.1M123.7 135.5v.4M123.7 133.4v.3"/>
<path d="M123.7 135.9v8.6h1v2.2M124.1 134.7v.8h-.7M124.7 131.4h7.2v8.8M124.7 132.5h-1v.9M124.7 130.3l.4 .1v2h-.4M124.8 130.3v2.1M125.1 130.5h.7v1.8h-.7M170.3 124l2 4.9M170.6 123.9l2 4.9M174.6 120.1l-4 4M180.3 124l2 4.9M180.6 123.9l2 4.9"/>
<path d="M180.9 125h82.2M181.1 123.3h82M181.7 122.7h81.4M184.6 120.1l-4 4M263.1 125.2h3.8M263.1 125.3h3.8M266.9 125.2v.1M266.9 125.2h.2M267.1 125.2l-.2 .1M316.8 123.9l14.8 .1M329.4 128.1h33.3M331 123.9l.6 .1-.6 .2z"/>
<path d="M331.6 125l.7 .7h4.2l.4-.4M331.6 128.1l.6-.2v.3zM332.2 125.2h.2M332.2 125.2l.2 .1M332.2 122.7l-.6 .6v6.8M332.4 125.2v.1M332.4 125.2h25.6M332.4 125.3h25.6M333.7 123.2l.3 .4M333.8 122.6l-.1 .6M333.8 122.6l.4 .4M334.2 123l.4 .4"/>
<path d="M334.2 123l-.5 .2M334.2 123l-.2 .6M334.4 125.7v24.2M334.4 122.5l.4 .4M334.4 122.5l-.6 .1M334.4 122.5l-.2 .5M334.5 125.7v24.2M334.6 123.4l-.6 .2M334.8 122.9l-.2 .5M334.8 122.9l-.6 .1M335.2 134.8v13.9a1.58 1.58 0 0 0 2.1 1.5M338.5 132.5l-1 .9v1.4a1.21 1.21 0 0 1-1.1 1.1h-1.2"/>
<path d="M338.5 132.5a3.1 3.1 0 0 1-3.1 1.2h-.2M338.5 132.5h1.7l.2 .3M338.7 130.2l-.2 2.3M340.9 130.2v1.4l-.3 .6 .2 .3M344.6 127.9l.6 .2-.6 .1zM345.2 128.1l.6-.2v.3zM345.2 125.6v4.5M349.5 130.2v1.2a1.21 1.21 0 0 0 1.1 1.1h1.4M350.6 130.2h-13.9a1.51 1.51 0 0 0-1.5 1.5v2.8M350.9 130.2h2.8a1.57 1.57 0 0 1 1.5 1.5v13.9M351.7 130.2l.3 2.3M352 132.5l.9 .9"/>
<path d="M352 132.5l.2 .4M352.5 133.2l.4 .2M352.8 135.8l.4-.2 .6 .3h1.4M352.9 133.4v1.8l-.3 .2M352.9 133.4l2.3 .3M353.6 125.3l.3 .4h17M355.6 123.2l.4 .4M355.8 122.6l-.2 .6M355.8 122.6l.8 .8M356 125.7v24.2M356.2 123l-.6 .2M356.2 123l-.2 .6"/>
<path d="M356.4 122.5l.4 .4M356.4 122.5l-.6 .1M356.4 122.5l-.2 .5M356.6 123.4l-.6 .2M356.8 122.9l-.2 .5M356.8 122.9l-.6 .1M358 125.2h.2M358 125.2v.1M358.2 125.2l-.2 .1M358.2 122.7l.7 .7v6.7M358.3 127.9l.6 .2-.6 .1zM358.9 125l-.7 .7"/>
<path d="M368.7 125.1h.3l-.1 .6zM79.2 150.4h23.3M81 149.8h.4l-.2 .6zM88.1 149a1.82 1.82 0 0 0 2.1 1.4l-1-.4-.5-.6M88.5 148.5l.1 .4M88.6 148.9l.1 .5M88.6 148.9l-.5 .1M88.7 149.4h4.3M90.2 148.3l-1.7 .2M90.2 148.3h3.8v1.7M93.1 148.5v1.7M93.1 148.5h.9"/>
<path d="M93.1 150.2h.9M94 150v.4M94 150h4.6M98.6 150.2v.2M98.6 149.9v.3M98.6 149.9h4M102.6 149.9l-.1 .5M102.6 148.7h2.3M104.9 148.7v1.5M104.9 148.3l18.3 .1M114.6 150.2v1.1h6.1v-1.1M116.6 151.3v1.8h2.4v-1.8"/>
<path d="M123.2 150.2h.2M123.2 148.4v1.8M123.2 149.7h8M123.7 140.2h8.2M123.8 150.8v1.9h7v-1.9M124.7 146.7l-19.8 .2M124.7 144.6h.4v2h-.4M124.7 147h-1v1.4h-.5M124.7 146.7h-19.8v2M124.7 145.6h1.1M124.8 144.6v2M124.8 150.8v1.9"/>
<path d="M125.1 144.7h.7v.9M125.8 145.6v.9h-.7M125.8 146h5.4v4.8h-7.8v-.6h-20.8M126.5 149.7v1.1M131.9 140.2v8.8h-.7M334.4 149.9l.5 .5M334.4 149.9h.1M334.5 149.9l.4 .3M334.9 150.4h2.4M334.9 150.2h2.4M334.9 150.2v.2M335.2 144.5h1.5l.5 .3 .3-.2"/>
<path d="M335.2 146.7l2.3 .3M337.5 147a1.55 1.55 0 0 1 1.1 1.4M337.8 145l-.3 .2v1.8M338 150.8v1.9h7.8v-1.9M338 149.7v1.1M338.6 146v3.7h-1.3v1.1h9.5v-1.9M338.9 150.8v1.9M349.6 147.8l.2 .4-.3 .6v1.4M349.7 151.3v1.8h-5v-.4M350.1 147.6l.1 .2h1.8M351.8 150.4h3.7M351.8 150.2h3.7"/>
<path d="M351.8 149.1v2.2h-6M352 147.8l-.3 2.4M352.1 147.5l-.1 .4M352.9 147l-.9 .8M352.9 147l-.4 .1M355.2 144.5h-1.2a1.14 1.14 0 0 0-1.1 1.1v1.4M355.2 146.7l-2.3 .3M355.2 145.9v2.8a1.51 1.51 0 0 1-1.5 1.5h-6.9M355.5 150.2v.2M356 149.9l-.5 .3M356 149.9h.1M356 149.9l-.5 .5"/>
<path d="M86.9 172.9l.6-.2v.3zM86.9 170.8v15.7M86.9 172.9h11.2M101.6 172.9h24.6M102.6 178.9h4M102.8 178.5l-.2 .2v2.1M102.8 178.5v26M102.8 178.5h3.6M106.4 178.5v26M106.4 178.5l.2 .2M106.6 178.6h67.1M106.6 177.9h66.9"/>
<path d="M114.3 172.7l.6 .2-.6 .1zM114.9 172.9l.6-.2v.3zM114.9 170.8v20.7M129 177.3v.2M129 177.5h.8M129.2 177h.4M129.8 177.3v.2M136.9 177.8a.5 .5 0 0 1-.2-.7 .5 .5 0 0 1 .8 0 .5 .5 0 0 1-.2 .7M138 176.3h.5M138.3 176.3v1.5M139.2 177.8a.5 .5 0 0 1-.2-.7 .5 .5 0 0 1 .8 0 .5 .5 0 0 1-.2 .7M146.7 177.3v.2"/>
<path d="M146.7 177.5h.8M147.5 179.8l-.1 .2M147.5 177.3v.2M147.6 172.7l.6 .2-.6 .1zM148.2 172.9l.6-.2v.3zM148.2 176.7l-.4-.5h-9.2l-.3 .5-.4-.5h-9.2l-.5 .5v1.1M148.2 170.8v20.7M166.5 172.9h-35M172.3 174.7l2 6.4M172.4 174.6l2 6.5-4 4 4 12.8-4 4 2 6.4M172.6 174.6l1 3.2M173.4 177.8h-66.8v27.4h64.9"/>
<path d="M173.6 172.9h57M173.6 177.8l1 3.2zM182.3 174.7l2 6.4M182.4 174.6l2 6.5-4 4 4 12.8-4 4 2 6.4M182.6 174.6l2 6.4M183.4 177.9h79.7M183.7 178.6h79.4M224.2 172.7l.6 .2-.6 .1zM224.8 172.9l.6-.2v.3zM224.8 170.8v9.4M231.5 176.7l.4-.5h9.2l.4 .5M231.7 176.3h-.2v1.5"/>
<path d="M232.4 177.8a.5 .5 0 0 1-.2-.7 .5 .5 0 0 1 .8 0 .5 .5 0 0 1-.2 .7M239.9 177.3v.2M239.9 177.5h.8M240.7 179.8l-.1 .2M240.7 177.3v.2M240.9 172.7l.6 .2-.6 .1zM241.5 172.9l.6-.2v.3zM241.5 170.8v19M251.7 172.9h-17.6M255.2 172.9h11.9M263.1 177.8v27.4M263.1 178.7h3.8"/>
<path d="M263.1 178.5h3.8M266.5 172.7l.6 .2-.6 .1zM266.9 178.5l.2 .1-.2 .1M266.9 178.5v.2M266.9 178.7v25.6M267.1 170.8v33.5M274.2 177.8v11.5M274.2 177.8l.2 .6h-.3zM276.3 177.8h-92.9M342.7 179.8v3.6a2.49 2.49 0 0 0-2.5 2.5 2.49 2.49 0 0 0 2.5 2.5M344.7 179.8v3.6M86.9 186.5v10l.7 4.1"/>
<path d="M87.6 182.4l.9 .1M87.6 182.4l-.7 4.1M88.5 182.5l.1 .4M88.6 182.9l1.6 .1M88.6 182.9a75 75 0 0 0 0 17.2M88.7 182l-.2 .5M88.7 182h4.3M90.2 181h-.3a1.92 1.92 0 0 0-2.3 1.4M90.2 181a1.67 1.67 0 0 0-1.5 1M90.2 181h8.4M90.2 183a68.6 68.6 0 0 0 0 17M93 182l.1 .8"/>
<path d="M93.1 181.2l-.1 .8M93.1 181.2v1.6M93.1 182.8h.9M93.1 181.2h.9M94 181v.3M94 181.3v1.7h-3.8M94 181.3h4.6M98.6 181.3v20.4M98.6 181.2h4M98.7 180.7l-.1 .6M98.7 180.7v21.6M98.7 180.7h3.8"/>
<path d="M102.5 180.7v21.6M102.5 180.7l.1 .1M102.6 180.8v.4M102.6 181.2v20.7M106.6 186.8h.1M106.6 199.8h65.9M106.6 182.8h66.1M106.6 183.2h65.7M106.6 186.8h64.4M114.1 191.5h31.4M115.7 191.5l.6-.2v.4zM127.1 188.3l-1.2 2.9"/>
<path d="M139.1 188.7h2.2M139.3 189.6l.9 1.4M140.2 188.7v2.3M141 189.6l-.8 1.4M170.3 185.1l4 12.9M170.6 185l4 12.9M170.8 186.2h-64.2M174.3 180.9l-4 4M174.3 197.8l-4 4M174.6 181.2l-4 4M174.6 198l-4 4M180.3 185.1l4 12.9"/>
<path d="M180.6 185l4 12.9M180.8 186.2h82.3M181 186.8h82.1M182.4 183.2h80.7M182.5 199.8h80.6M182.7 182.8h80.4M184.3 180.9l-4 4M184.3 197.8l-4 4M184.6 181.2l-4 4M184.6 198l-4 4M240.5 190.9l.6-.2a1.18 1.18 0 0 1 1.5 .5 .81 .81 0 0 1-.8 1.1 1.22 1.22 0 0 1-1.5-.5zM240.6 191.5h1.7"/>
<path d="M241.5 190.7v1.6M241.5 180.2h31.5M271 180.2v9.1M271 192.8v10M271 180.2l.1 .6h-.2zM274.2 192.8v12.4M336.7 183.4h8M338.6 187.8h.3l-.2 .6zM338.7 183.4v7M338.7 183.4l.2 .6h-.3zM342.7 181.8l.6-.2v.4zM342.7 181.8h4.9"/>
<path d="M344.1 181.6l.6 .2-.6 .2zM344.7 183.4a2.49 2.49 0 0 1 2.5 2.5 2.49 2.49 0 0 1-2.5 2.5h-8M356.8 183.8h10.2M87.6 200.6a1.99 1.99 0 0 0 2.6 1.4M88.5 200.5l.2 .5M88.5 200.5l-.9 .1M88.6 200.1l-.1 .4M88.7 201l.4 .6 1.1 .4M88.7 201h4.3M90.2 202h8.4M90.2 200l-1.6 .1M90.2 200h3.8v1.7"/>
<path d="M93 201l.1 .9M93.1 200.2l-.1 .8M93.1 200.2v1.7M93.1 200.2h.9M93.1 201.9h.9M94 201.7v.3M94 201.7h4.6M94.4 210.8l-1.1 2.8M98.6 201.7l.1 .6M98.6 201.9h4M98.7 202.3h3.8M102.6 201.9v.3"/>
<path d="M102.6 202.2v2.1l.2 .2M102.6 202.2l-.1 .1M102.6 204.1h4M102.8 204.5h3.6M105.8 207.6h2.3M106.1 208.5l.8 1.4M106.6 204.5h64.6M106.6 200.2h65.6M106.6 204.3l-.2 .2M106.9 207.6v2.3M107.8 208.5l-.9 1.4M114.8 201.9l.2 1.8"/>
<path d="M115 203.7l.2 .6-.3 .1zM115 203.7l.6 6.7h-24.3M170.3 202l2 6.4M170.6 201.9l2 6.4M180.3 202l2 6.4M180.6 201.9l2 6.4M181.2 204.5h85.7M181.4 205.2h94.9M182.2 200.2h80.9M241.4 203.7l.2 .6h-.3zM241.4 203.7l-.1 6.7h22.6M241.5 201.9l-.1 1.8"/>
<path d="M241.5 202.8h31.5M245.2 210.8l-1.1 2.8M254.8 207.6h2.3M255.1 208.5l.8 1.4M255.9 207.6v2.3M256.8 208.5l-.9 1.4M263.1 204.3h3.8M266.9 204.3v.2M266.9 204.3h.2M267.1 204.3l-.2 .2M270.9 202.2h.2l-.1 .6zM274.1 204.6h.3l-.2 .6z"/>
<path d="M4 245.2h123v47.8M4 253.7h123M4 259.4h123M52.4 245.2v47.8M83.5 253.7v5.7M104.7 253.7v5.7M216 253h200M216 248h65M216 258h65M228.6 243v15M255.2 243v15M281 243v50"/>
<path d="M296 243v30M346 243v30M361 243v30M381 253v20M392 253v20M416 243h-200v50M4 265h123M4 270.6h123M4 276.2h123M84.9 279.3h1.3M85.5 278.6v1.3M216 278h65"/>
<path d="M216 273h200M216 263h165M216 268h65M231 263v15M256 263v15M311 273v20M393.4 260.5l9-2.5v10l-9-2.5zM4 281.8h123M4 287.4h123M83.5 287.4v5.6M84.9 280.6h1.3M104.7 287.4v5.6"/>
<path d="M267.4 287.2h1.2M267.4 286h1.2M268 285.5v1.1"/>
<circle cx="108.4" cy="59.9" r=".99"/>
<circle cx="108.4" cy="49.9" r=".94"/>
<circle cx="108.4" cy="59.9" r=".95"/>
<circle cx="108.4" cy="49.9" r="1"/>
<circle cx="114.9" cy="43.6" r=".89"/>
<circle cx="125.4" cy="44.1" r="1.01"/>
<circle cx="125.4" cy="44.1" r=".83"/>
<circle cx="131.7" cy="44.1" r="1.12"/>
<circle cx="131.7" cy="44.1" r="1.16"/>
<circle cx="137.9" cy="44.1" r=".99"/>
<circle cx="137.9" cy="44.1" r=".83"/>
<circle cx="137.9" cy="44.1" r=".4"/>
<circle cx="144.1" cy="44.1" r="1.12"/>
<circle cx="144.1" cy="44.1" r="1.16"/>
<circle cx="150.4" cy="44.1" r="1.01"/>
<circle cx="150.4" cy="44.1" r=".83"/>
<circle cx="191.5" cy="43.6" r=".89"/>
<circle cx="224.8" cy="43.6" r=".9"/>
<circle cx="241.5" cy="43.6" r=".89"/>
<circle cx="261.4" cy="59.9" r="1.01"/>
<circle cx="261.4" cy="59.9" r=".95"/>
<circle cx="261.4" cy="49.9" r="1.01"/>
<circle cx="261.4" cy="49.9" r=".94"/>
<circle cx="114.9" cy="66.3" r=".9"/>
<circle cx="125.4" cy="65.8" r="1.01"/>
<circle cx="125.4" cy="65.8" r=".83"/>
<circle cx="131.7" cy="65.8" r="1.14"/>
<circle cx="131.7" cy="65.7" r="1.12"/>
<circle cx="137.9" cy="65.8" r=".99"/>
<circle cx="137.9" cy="65.8" r=".83"/>
<circle cx="137.9" cy="65.8" r=".4"/>
<circle cx="144.1" cy="65.8" r="1.12"/>
<circle cx="144.1" cy="65.8" r="1.14"/>
<circle cx="148.3" cy="73.1" r=".99"/>
<circle cx="150.4" cy="65.8" r="1.01"/>
<circle cx="150.4" cy="65.8" r=".83"/>
<circle cx="191.5" cy="66.3" r=".9"/>
<circle cx="224.8" cy="66.3" r=".91"/>
<circle cx="232.6" cy="69.1" r=".86"/>
<circle cx="232.6" cy="69.1" r=".9"/>
<circle cx="108.3" cy="111.2" r="1"/>
<circle cx="108.3" cy="111.2" r=".96"/>
<circle cx="129.6" cy="106" r=".9"/>
<circle cx="129.6" cy="106" r=".99"/>
<circle cx="129.6" cy="106" r=".87"/>
<circle cx="133.7" cy="102.8" r=".99"/>
<circle cx="133.8" cy="102.9" r=".33"/>
<circle cx="133.8" cy="102.9" r=".9"/>
<circle cx="136.6" cy="102.8" r=".9"/>
<circle cx="136.6" cy="102.9" r=".87"/>
<circle cx="139.3" cy="102.9" r=".87"/>
<circle cx="139.3" cy="102.9" r=".9"/>
<circle cx="146.9" cy="106" r=".91"/>
<circle cx="146.9" cy="106" r=".86"/>
<circle cx="146.9" cy="106" r=".99"/>
<circle cx="232.8" cy="106" r=".91"/>
<circle cx="232.8" cy="106" r=".88"/>
<circle cx="232.8" cy="106" r="1"/>
<circle cx="240.1" cy="106" r=".9"/>
<circle cx="240.1" cy="106" r=".99"/>
<circle cx="240.1" cy="106" r=".87"/>
<circle cx="261.5" cy="111.2" r="1"/>
<circle cx="261.5" cy="111.2" r=".96"/>
<circle cx="334.2" cy="115.5" r="1.32"/>
<circle cx="334.2" cy="115.5" r="1.5"/>
<circle cx="334.2" cy="115.5" r="1.14"/>
<circle cx="334.2" cy="115.5" r="1.17"/>
<circle cx="356.2" cy="115.5" r="1.33"/>
<circle cx="356.2" cy="115.5" r="1.17"/>
<circle cx="356.2" cy="115.5" r="1.13"/>
<circle cx="356.2" cy="115.5" r="1.5"/>
<circle cx="334.2" cy="123" r="1.49"/>
<circle cx="334.2" cy="123" r="1.32"/>
<circle cx="334.2" cy="123" r="1.14"/>
<circle cx="334.2" cy="123" r="1.17"/>
<circle cx="336.2" cy="134.6" r=".99"/>
<circle cx="336.2" cy="134.6" r=".93"/>
<circle cx="336.9" cy="131.9" r=".96"/>
<circle cx="339.8" cy="131.4" r=".92"/>
<circle cx="350.8" cy="131.1" r=".91"/>
<circle cx="353.5" cy="131.9" r=".96"/>
<circle cx="354" cy="134.8" r=".91"/>
<circle cx="356.2" cy="123" r="1.33"/>
<circle cx="356.2" cy="123" r="1.13"/>
<circle cx="356.2" cy="123" r="1.49"/>
<circle cx="336.4" cy="145.6" r=".91"/>
<circle cx="337" cy="148.4" r=".97"/>
<circle cx="345.2" cy="140.2" r="8.8"/>
<circle cx="350.6" cy="149" r=".93"/>
<circle cx="353.5" cy="148.4" r=".97"/>
<circle cx="354.2" cy="145.7" r=".93"/>
<circle cx="129.4" cy="177.4" r=".4"/>
<circle cx="137.1" cy="177.4" r=".4"/>
<circle cx="139.4" cy="177.4" r=".41"/>
<circle cx="147.1" cy="177.4" r=".42"/>
<circle cx="232.6" cy="177.4" r=".39"/>
<circle cx="240.3" cy="177.4" r=".4"/>
<circle cx="114.9" cy="180.2" r=".9"/>
<circle cx="114.9" cy="191.5" r=".83"/>
<circle cx="126.5" cy="189.8" r=".98"/>
<circle cx="148.3" cy="180.2" r=".9"/>
<circle cx="148.3" cy="191.5" r=".83"/>
<circle cx="191.5" cy="180.2" r=".9"/>
<circle cx="224.8" cy="180.2" r=".91"/>
<circle cx="241.1" cy="191.5" r="2.43"/>
<circle cx="241.5" cy="180.2" r=".9"/>
<circle cx="93.9" cy="212.2" r=".99"/>
<circle cx="114.9" cy="202.8" r=".9"/>
<circle cx="148.3" cy="202.8" r=".9"/>
<circle cx="191.5" cy="202.8" r=".9"/>
<circle cx="224.8" cy="202.8" r=".91"/>
<circle cx="241.5" cy="202.8" r=".9"/>
<circle cx="244.6" cy="212.2" r=".98"/>
</g>
<path d="M412.4 262.3a2.5 2.5 0 0 0-4.1-1.1 2.5 2.5 0 0 0 1 4.2 2.5 2.5 0 0 0 3.2-2.9l-.1-.2" fill="none" stroke="#000" stroke-width=".3" stroke-dasharray="30.5 1.3 1.3 1.3" stroke-dashoffset="24.5" stroke-linecap="butt"/>
<path d="M414.8 261.5a5 5 0 0 0-8.3-2 5 5 0 0 0 2.2 8.3 5 5 0 0 0 6.2-6l-.1-.3" fill="none" stroke="#000" stroke-width=".3" stroke-dasharray="30.5 1.3 1.3 1.3" stroke-dashoffset="16.7" stroke-linecap="butt"/>
<g fill="none" stroke="#000" stroke-width=".3" stroke-dasharray="6.3 1.3 1.3 1.3 5.1">
<path d="M172.4 38.1l2 6.4M182.4 38.1l2 6.4M174.4 44.5l-4 4M184.4 44.5l-4 4M170.4 65.3l2 6.5M174.4 61.3l-4 4M180.4 65.3l2 6.5M184.4 61.3l-4 4M172.4 101.2l2 4.9M174.4 106.1l-4 4M174.4 119.9l-4 4M182.4 101.2l2 4.9"/>
<path d="M184.4 106.1l-4 4M184.4 119.9l-4 4M170.4 123.9l2 4.9M180.4 123.9l2 4.9M172.4 174.6l2 6.5M182.4 174.6l2 6.5M174.4 181.1l-4 4M174.4 197.9l-4 4M184.4 181.1l-4 4M184.4 197.9l-4 4M170.4 201.9l2 6.4M180.4 201.9l2 6.4"/>
</g>
<path d="M170.4 48.5l4 12.8M180.4 48.5l4 12.8M170.4 185.1l4 12.8M180.4 185.1l4 12.8" fill="none" stroke="#000" stroke-width=".3" stroke-dasharray="6.3 1.3 1.3 1.3 5.1" stroke-dashoffset="4.1"/>
<path d="M170.4 110.1l4 9.8M180.4 110.1l4 9.8" fill="none" stroke="#000" stroke-width=".3" stroke-dasharray="6.3 1.3 1.3 1.3 5.1" stroke-dashoffset="5.5"/>
<path d="M345.2 125.6v-12.7M403.4 263l12.6-.1" fill="none" stroke="#000" stroke-width=".3" stroke-dasharray="30.5 1.3 1.3 1.3" stroke-dashoffset="26.1"/>
<path d="M240.6 191.5h-.8M241.5 192.3v.9M241.5 190.7v-.9M242.3 191.5h.8" fill="none" stroke="#000" stroke-width=".3" stroke-dasharray="30.5 1.3 1.3 1.3"/>
<path d="M410 255.7v14.9" fill="none" stroke="#000" stroke-width=".3" stroke-dasharray="30.5 1.3 1.3 1.3" stroke-dashoffset="25"/>
<path d="M216 248v5" fill="none" stroke="#000" stroke-width=".3" stroke-dasharray="30.5 1.3 1.3 1.3" stroke-dashoffset="29.9"/>
<path d="M112.1 65.8v-21.7M137.9 65.8v-21.7M231.1 65.8v-21.7M257 65.8v-21.7" fill="none" stroke="#f00" stroke-width=".3" stroke-dasharray="30.5 1.3 1.3 1.3" stroke-dashoffset="21.6"/>
<g fill="#000">
<path d="M331 123.9l.6 .1-.6 .2z"/>
<path d="M137.3 31.1l.6 .2-.6 .1zM86.9 31.3l.6-.2v.3zM266.5 35.3l.6 .1-.6 .2zM257 35.4l.6-.1v.3zM230.5 31.1l.6 .2-.6 .1zM137.9 31.3l.6-.2v.3zM266.5 172.7l.6 .2-.6 .1zM241.5 172.9l.6-.2v.3zM344.1 181.6l.6 .2-.6 .2zM342.7 181.8l.6-.2v.4z"/>
<path d="M157.8 44.1l.1 .6h-.3zM157.6 65.2h.3l-.1 .6z"/>
<path d="M86.9 96.6l.6-.1v.3zM266.5 96.5l.6 .1-.6 .2zM125.4 39.1l.6-.2v.3zM149.8 38.9l.6 .2-.6 .1zM115.4 35.4l.6-.1v.3zM159.8 35.3l.6 .1-.6 .2zM125.4 66.6l-.1 .6h.3zM137.9 66.6l-.1 .6h.3zM86.9 35.4l.6-.1v.3zM111.5 35.3l.6 .1-.6 .2zM115 203.7l-.1 .7 .3-.1zM241.4 203.7l-.1 .6h.3zM115.7 191.5l.6 .2v-.4zM86.9 172.9l.6-.2v.3zM114.3 172.7l.6 .2-.6 .1z"/>
<path d="M331.8 94.8l.6-.1v.3zM358.1 94.7l.6 .1-.6 .2z"/>
<path d="M81.2 101l.2 .6h-.4zM81 149.8h.4l-.2 .6z"/>
<path d="M345.2 128.1l.6-.2v.3zM358.3 127.9l.6 .2-.6 .1z"/>
<path d="M344.6 127.9l.6 .2-.6 .1zM331.6 128.1l.6-.2v.3z"/>
<path d="M368.7 125.1h.3l-.1 .6zM368.9 99.7l.1 .6h-.3z"/>
<path d="M114.9 172.9l.6-.2v.3zM147.6 172.7l.6 .2-.6 .1z"/>
<path d="M148.2 172.9l.6-.2v.3zM224.2 172.7l.6 .2-.6 .1z"/>
<path d="M224.8 172.9l.6-.2v.3zM240.9 172.7l.6 .2-.6 .1z"/>
<path d="M271 180.2l.1 .6h-.2zM270.9 202.2h.2l-.1 .6zM274.2 177.8l.2 .6h-.3zM274.1 204.6h.3l-.2 .6z"/>
<path d="M338.7 183.4l.2 .6h-.3zM338.6 187.8h.3l-.2 .6z"/>
</g>
<g font-size="6.3">
<text x="282.1" y="250.3">名称</text>
<text x="347.1" y="250.3">图号</text>
<text x="282.1" y="260.3">材质</text>
<text x="347.1" y="260.3">质量</text>
<text x="383.3" y="262.1">视</text>
<text x="383.3" y="269.9">图</text>
<text x="282.1" y="270.3">版次</text>
<text x="347.1" y="270.3">比例</text>
</g>
<g font-size="4.2">
<text x="4.8" y="237.6">注意：1.行走平行度（正面+侧面），450行程内，≤±0.03mm，1000行程内，≤±0.05mm。</text>
<text x="12.2" y="243.3">2.本体形变，450行程内，≤±0.03mm，1000行程内，≤±0.05mm。</text>
<text x="18.6" y="251.3">型号/规格</text>
<text x="69.5" y="251.3">GTH8-1050-BM-M20-C4</text>
<text x="300.8" y="249.5">GTH8-1050-BM-M20-C4</text>
<text x="14.4" y="258.3">螺杆型号/规格</text>
<text x="19.7" y="263.9">有效行程</text>
<text x="63.7" y="258.3">1605</text>
<text x="85.5" y="263.9">1050</text>
<text x="89.9" y="258.3">1610</text>
<text x="111.7" y="258.3">1620</text>
<text x="19.7" y="269.5">精度等级</text>
<text x="87.6" y="269.5">C7</text>
<text x="259" y="267">2022/9/23</text>
<text x="19.7" y="275.2">马达容量</text>
<text x="70.6" y="275.2">200/400W（无刹车）</text>
<text x="15.5" y="280.8">重复定位精度</text>
<text x="86.7" y="280.8">0.02</text>
<text x="9.1" y="286.4">感应开关方式及数量</text>
<text x="72.7" y="286.4">外挂型三只（C4）</text>
<text x="15.5" y="292">建议最快速度</text>
<text x="60.5" y="292">250MM/S</text>
<text x="86.7" y="292">500MM/S</text>
<text x="106.4" y="292">1000MMM/S</text>
</g>
<g font-size="4.1">
<text x="360.9" y="182.7">I</text>
<text x="356.8" y="187.9">1 : 1</text>
<text x="244.6" y="193">I</text>
</g>
<g font-size="3.5">
<text x="94" y="32.5">153 滑台原点位置</text>
<text x="185.4" y="32.5">1050 有效行程</text>
<text x="50.6" y="36.7">75.50 滑台极限位置 1</text>
<text x="139.9" y="36.7">135</text>
<text x="140.8" y="40.3">75</text>
<text x="269" y="36.7">30.50 滑台极限位置 1</text>
<text x="159" y="56.3" transform="rotate(-90 159 56.3)">65</text>
<text x="104.4" y="74.4">4 x M6 贯穿</text>
<text x="139.5" y="74.4">2 x</text>
<text x="151.3" y="74.4">5</text>
<text x="159.6" y="74.4">8</text>
<text x="168.8" y="97.9">1311</text>
<text x="340.7" y="96.1">80.80</text>
<text x="370.2" y="115.1" transform="rotate(-90 370.2 115.1)">78</text>
<text x="316.3" y="123.4">基准面</text>
<text x="82.5" y="127.6" transform="rotate(-90 82.5 127.6)">148</text>
<text x="320.6" y="129.3">40.70</text>
<text x="362.7" y="129.3">41</text>
<text x="98.1" y="174.1">84</text>
<text x="126.2" y="174.1">100</text>
<text x="166.5" y="174.1">1000</text>
<text x="230.6" y="174.1">50</text>
<text x="251.7" y="174.1">77</text>
<text x="347.7" y="183.1">2</text>
<text x="117.7" y="191">2 x</text>
<text x="129.3" y="191">5 H7</text>
<text x="143.1" y="191">4</text>
<text x="272.3" y="192.8" transform="rotate(-90 272.3 192.8)">68</text>
<text x="275.5" y="192.8" transform="rotate(-90 275.5 192.8)">82</text>
<text x="338.3" y="201" transform="rotate(-90 338.3 201)">+0.012</text>
<text x="341.8" y="199.2" transform="rotate(-90 341.8 199.2)">0</text>
<text x="91.4" y="209.9">22 x M6</text>
<text x="109.8" y="209.9">15</text>
<text x="243.9" y="209.9">4 x M6</text>
<text x="258.7" y="209.9">15</text>
<text x="341.8" y="204.5" transform="rotate(-90 341.8 204.5)">5</text>
<text x="96.6" y="213.5">5.40 贯穿</text>
<text x="247.4" y="213.5">5.40 贯穿</text>
<text x="221.4" y="246.8">1</text>
<text x="221.4" y="251.8">2</text>
<text x="218.8" y="256.8">序号</text>
<text x="232.2" y="256.8">修 订 版 次</text>
<text x="257.5" y="256.8">设计变更编号</text>
<text x="228.2" y="261.8">设</text>
<text x="240.1" y="261.8">计</text>
<text x="252" y="261.8">变</text>
<text x="263.9" y="261.8">更</text>
<text x="219.1" y="266.7">设 计</text>
<text x="368.3" y="269.3">1:3</text>
<text x="219.1" y="271.7">校 核</text>
<text x="219.1" y="276.7">批 准</text>
<text x="222.9" y="282.7">技术要求：</text>
<text x="231.8" y="287.3">1、未标注公差全部 0.1</text>
<text x="231.7" y="291.8">2、未标注倒角全部C0.3</text>
</g>
</svg>
